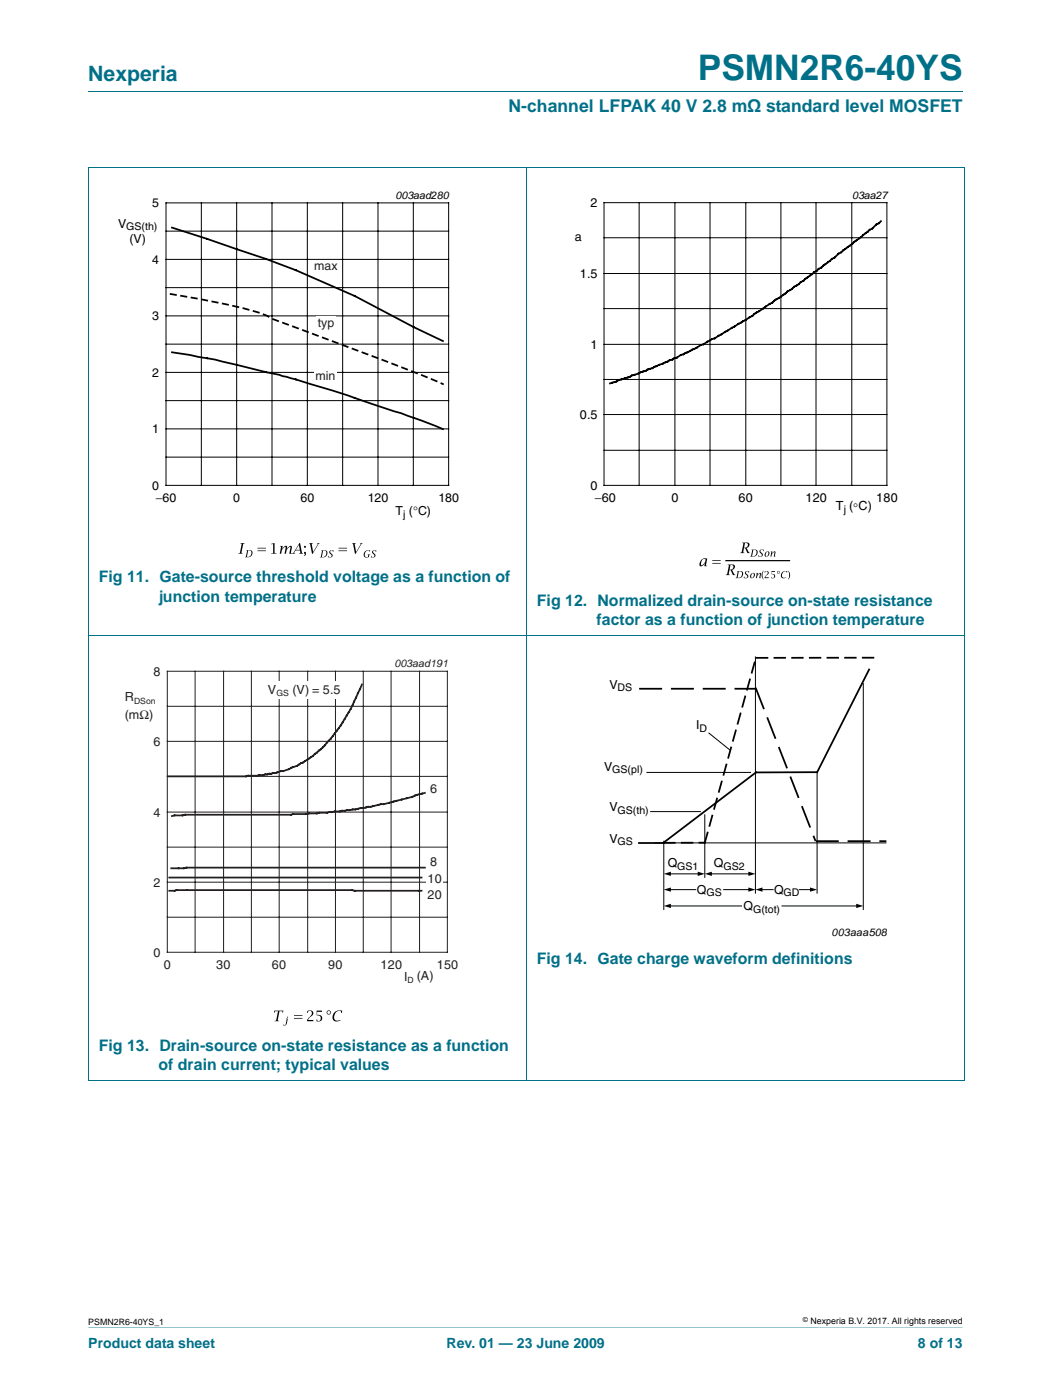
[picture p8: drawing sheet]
<svg xmlns="http://www.w3.org/2000/svg" width="210mm" height="280mm" viewBox="0 0 210 280" stroke-linecap="round" stroke-linejoin="round" font-family="sans-serif">
<path d="M17.6 265.2l174.7 .1z" fill="#007088"/>
<path d="M17.6 18.3h174.7M17.6 33.5h175M17.6 33.5v182.4M105.1 33.4v182.6M192.6 33.5v182.4M17.6 127h175M17.6 216h175" fill="none" stroke="#007088" stroke-width=".2"/>
<path d="M20.5 37.7h81.8v66.3h-81.8z" fill="none" stroke="#fff" stroke-width=".2"/>
<g fill="none" stroke="#000" stroke-width=".2">
<path d="M33.2 40.5h56.4v56.5h-56.4zM33.2 46.2h56.4M33.2 57.5h56.4M33.2 51.8h56.4M40.2 40.5v56.5M47.3 40.5v56.5M54.3 40.5v56.5M61.4 40.5v56.5M68.4 40.5v56.5M75.5 40.5v56.5M82.5 40.5v56.5M33.2 68.8h56.4"/>
<path d="M33.2 63.1h56.4M33.2 74.4h56.4M33.2 80.1h56.4M33.2 91.3h56.4M33.2 85.7h56.4"/>
</g>
<path d="M34.3 45.5l13 4.3a178.6 178.6 0 0 1 35.3 15.6l5.9 2.7M34.3 70.4l5.3 .9a49.5 49.5 0 0 1 7.7 1.6l8.5 2 11.9 3.5 12.4 4.2 8.4 3.1" fill="none" stroke="#000" stroke-width=".35"/>
<path d="M34.1 58.8l2.1 .3a127.5 127.5 0 0 1 16.2 3.6 80.1 80.1 0 0 0 10.2 4.1l18.8 7.1 7.1 2.8" fill="none" stroke="#000" stroke-width=".35" stroke-dasharray="1.1"/>
<g fill="#fff">
<path d="M62.4 52.2h5.2v2.3h-5.2z"/>
<path d="M62.4 63.6h5.2v2.3h-5.2z"/>
<path d="M63.1 63.3h3.9v3h-3.9z"/>
<path d="M62.8 74.2h4.5v2.2h-4.5z"/>
<path d="M47.6 108.4h27.6v3.1h-27.6z"/>
</g>
<g fill="#000">
<path d="M48 108.5h.9l-.3 .3-.3 1.5-.1 .2 .2 .1h-.8l.4-.3 .3-1.6zM54.1 108.7l.7-.2v1.9l.4 .2h-1.1l.4-.1 .1-.2-.1-1.6zM55.9 109.1h.6l-.2 .6 .6-.6a.38 .38 0 0 1 .4 .2 .38 .38 0 0 1 0 .4l.4-.5 .5-.1 .1 .2-.2 1.2 .2 .1h-.5l.1-1.3-.7 .6-.1 .7h-.3l.2-1.3-.7 .6-.2 .7h-.2l.2-1.3zM61.8 108.5h.7l-.2 .2 .2 1.6 1-1.6-.2-.2h.5l-1.4 2.2h-.1l-.4-1.9zM65.9 110h.7l-.1 .3a.27 .27 0 0 0-.4-.3 .27 .27 0 0 0-.1 .4 .5 .5 0 0 1 .4 .6 .5 .5 0 0 1-.5 .4l-.4-.1 .1-.2 .1 .1a.3 .3 0 0 0 .4 .1 .3 .3 0 0 0 .1-.4l-.4-.5zM70.3 108.5h.8l-.3 .2 .3 1.6 1-1.6-.2-.2h.5l-1.4 2.2h-.1l-.4-1.9zM72.9 110.2l.6-.3 .4 .1v.2h-.1a.47 .47 0 0 0-.6-.2 .47 .47 0 0 0-.3 .4 .51 .51 0 0 0-.1 .7 .51 .51 0 0 0 .7 .2v-.4l-.1-.1h.6h-.2a.64 .64 0 0 1-1 .5 .64 .64 0 0 1 .1-1.1zM74.4 110h.8l-.2 .3a.27 .27 0 0 0-.3-.3 .27 .27 0 0 0-.2 .4 .5 .5 0 0 1 .5 .6 .5 .5 0 0 1-.6 .4l-.3-.1v-.2l.1 .1a.3 .3 0 0 0 .4 .1 .3 .3 0 0 0 .1-.4l-.4-.5z"/>
<path d="M49.2 109.9h.6a.72 .72 0 0 1 .7 .8 .72 .72 0 0 1-.9 .7h-.7l.2-.3 .2-1.1zM49.6 110l-.3 1.2a.64 .64 0 0 0 .8-.4 .64 .64 0 0 0-.3-.8z"/>
<path d="M51.4 110h1.7v.1h-1.7zM51.4 109.5h1.7v.1h-1.7z"/>
<path d="M59.8 108.5h.1l.4 1.9 .2 .2h-.8l.3-.1-.1-.5h-.9l-.3 .5 .2 .1h-.6l.3-.2zM59.7 108.9l-.6 1h.8z"/>
<path d="M60.7 110.3h.4v.5l-.4 .3 .2-.4-.2-.1zM60.7 109.1h.4v.3h-.4z"/>
<path d="M64.2 110h.5a.69 .69 0 0 1 .7 .6 .69 .69 0 0 1-.6 .7l-.9 .1 .2-.3 .2-1zM64.5 110l-.2 1.2a.64 .64 0 0 0 .8-.3 .64 .64 0 0 0-.3-.9z"/>
<path d="M67.6 110h1.7v.1h-1.7zM67.6 109.5h1.7v.1h-1.7z"/>
</g>
<g fill="none" stroke="#000" stroke-width=".2">
<path d="M120.6 47.5h56.5M120.6 40.5h56.5v56.5h-56.5zM120.6 54.7h56.5M127.6 40.5v56.5M134.8 40.5v56.5M141.8 40.5v56.5M148.9 40.5v56.5M156 40.5v56.5M163 40.5v56.5M170.1 40.5v56.5M120.6 75.8h56.5M120.6 61.7h56.5"/>
<path d="M120.6 68.8h56.5M120.6 90h56.5M120.6 82.8h56.5"/>
</g>
<path d="M107.9 37.7h81.9v66.3h-81.9z" fill="none" stroke="#fff" stroke-width=".2"/>
<path d="M175.9 44.2l-5.7 4.5-2.7 2-.8 .8-4.1 2.9-2.1 1.7-6.3 4.4-5.3 3.4-6.2 3.7-.5 .2-1.7 1-.5 .1-4.8 2.6-6.2 2.6-7.2 2.5" fill="none" stroke="#000" stroke-width=".35"/>
<path d="M139.5 108.3h18.8v7.8h-18.8z" fill="#fff"/>
<g fill="#000">
<path d="M148.9 114.2h.7l-.1 .2a.27 .27 0 0 0-.4-.3 .27 .27 0 0 0-.1 .5l.1 .1a.5 .5 0 0 1 .2 .8 .5 .5 0 0 1-.8 0l.1-.3a.32 .32 0 0 0 .5 .2 .32 .32 0 0 0 0-.5l-.3-.4zM151 114.5h.4l-.1 .4 .4-.4h.2v.9l.1 .1h-.4l.1-.9-.4 .5-.1 .4h-.2l.1-.9zM151.8 109.9h.7l-.1 .2a.27 .27 0 0 0-.4-.3 .27 .27 0 0 0-.1 .5l.1 .1a.5 .5 0 0 1 .2 .8 .5 .5 0 0 1-.8 0l.1-.3a.32 .32 0 0 0 .5 .2 .32 .32 0 0 0 0-.5l-.3-.4zM152.4 114.1l.1-.1-.2 .4v.7l.2 .7a1.14 1.14 0 0 1-.1-1.7zM153.9 110.2h.4l-.1 .4 .4-.4h.2v.9l.1 .1h-.4l.1-.9-.4 .5-.1 .4h-.2l.1-.9zM156.2 114.4l.7-.3h.3v.3l-.1-.1a.37 .37 0 0 0-.3-.2 .37 .37 0 0 0-.4 .2l-.1 .2a.55 .55 0 0 0-.1 .8 .55 .55 0 0 0 .8 .1 .65 .65 0 0 1-1-.1 .65 .65 0 0 1 .2-.9zM157.4 114a1.13 1.13 0 0 1 0 1.8l.2-.9z"/>
<path d="M140 112l.5-.4h.8l-.3 1.4 .2 .1h-.5l.1-.6a.68 .68 0 0 1-1.1 .5v-.5zM140.2 111.9a1.02 1.02 0 0 0-.1 1.1l.7-.7 .1-.5-.3-.1z"/>
<path d="M142.2 112.5h1.7v.1h-1.7zM142.2 112h1.7v.1h-1.7z"/>
<path d="M145.3 112.8h.7a.54 .54 0 0 1 .8 .4l-.2 .4-.4 .3 .6 1h-.4l-.5-1h-.2l-.2 .8 .2 .2h-.8l.3-.2 .3-1.5 .1-.2zM145.9 112.9l-.2 .9a.55 .55 0 0 0 .6-.2 .55 .55 0 0 0 0-.7z"/>
<path d="M147.2 114.1l1 .1a.8 .8 0 0 1 .1 .9 .8 .8 0 0 1-.7 .4h-.7l.2-.1 .2-1zM147.5 114.2l-.2 1.2a.64 .64 0 0 0 .8-.4 .64 .64 0 0 0-.3-.8z"/>
<path d="M148.2 108.4h.7a.54 .54 0 0 1 .8 .4l-.2 .4-.4 .3 .6 1h-.4l-.5-1h-.2l-.2 .8 .2 .2h-.8l.3-.2 .3-1.5 .1-.2zM148.8 108.5l-.2 .9a.55 .55 0 0 0 .6-.2 .55 .55 0 0 0 0-.6z"/>
<path d="M150.1 109.8l1 .1a.8 .8 0 0 1 .1 .9 .8 .8 0 0 1-.7 .4h-.7l.2-.1 .2-1zM150.4 109.9l-.2 1.2a.64 .64 0 0 0 .8-.4 .64 .64 0 0 0-.3-.8z"/>
<path d="M150 114.7a.46 .46 0 0 1 .7-.1 .46 .46 0 0 1-.1 .7 .46 .46 0 0 1-.8 .1 .46 .46 0 0 1 .2-.7zM150.3 114.6l-.3 .5 .1 .3a.5 .5 0 0 0 .4-.3 .5 .5 0 0 0-.1-.6z"/>
<path d="M152.7 114.2a.47 .47 0 0 1 .8 .1 .47 .47 0 0 1-.4 .7l-.3 .4h.7v.1h-.8l.1-.3a.65 .65 0 0 0 .4-1h-.3l-.1 .2zM154.1 114.1h.7v.2h-.7v.4h.5a.47 .47 0 0 1 .1 .7 .47 .47 0 0 1-.6 .1v-.2a.29 .29 0 0 0 .3 .2 .29 .29 0 0 0 .2-.4l-.1-.3-.4-.1z"/>
<path d="M152.9 110.4a.46 .46 0 0 1 .7-.1 .46 .46 0 0 1-.1 .7 .46 .46 0 0 1-.8 .1 .46 .46 0 0 1 .2-.7zM153.1 110.3l-.2 .5 .1 .3a.5 .5 0 0 0 .4-.3 .5 .5 0 0 0-.1-.6z"/>
<path d="M155.2 114.4a.28 .28 0 0 1 .5 0 .28 .28 0 0 1-.5 0zM155.3 114.4a.2 .2 0 0 0 .4 0 .2 .2 0 0 0-.4 0z"/>
</g>
<path d="M144.9 112h12.9" fill="none" stroke="#000" stroke-width=".24"/>
<g fill="none" stroke="#231f20" stroke-width=".2">
<path d="M33.4 134.1h55.9v56.2h-55.9zM39 134.1v56.2M44.7 134.1v56.2M50.2 134.1v56.2M55.8 134.1v56.2M61.4 134.1v56.2M67 134.1v56.2M72.6 134.1v56.2M78.1 134.1v56.2M83.8 134.1v56.2M33.4 155.1h55.9M33.4 141.1h55.9"/>
<path d="M33.4 148.1h55.9M33.4 169.3h55.9M33.4 176.3h55.9M33.4 162.3h55.9M33.4 183.3h55.9"/>
</g>
<path d="M72.3 136.8a49.6 49.6 0 0 1-6.2 10.8 20.1 20.1 0 0 1-9.5 6.5h-.4a26.1 26.1 0 0 1-6.7 .9l-.4 .1h-15.4M84.8 158.4l-6.6 1.9-2.6 .5a85.2 85.2 0 0 1-13.9 1.7l-.5 .2h-2.7l-.4 .1h-21.1l-2.7 .3M33.8 175.4h50.4M33.8 178l1.5-.1 48.9 .1M84.8 173.4h-47.6l-.5 .1h-2.5" fill="none" stroke="#231f20" stroke-width=".35"/>
<g fill="#fff">
<path d="M85.7 170.8h1.9v3h-1.9z"/>
<path d="M85.2 177.3h3.3v2.9h-3.3z"/>
<path d="M85.7 156.2h1.9v2.9h-1.9z"/>
<path d="M85.2 174.1h3.3v3h-3.3z"/>
<path d="M53.3 136.2h15v3.5h-15z"/>
</g>
<path d="M20.5 131.2h81.8v66.4h-81.8z" fill="none" stroke="#fff" stroke-width=".2"/>
<path d="M54.3 201.8h14.2v3.2h-14.2z" fill="#fff"/>
<g fill="#000">
<path d="M132.6 177.8l1.4-.5v.9zM132.6 174.6l1.4-.4v.8zM139.3 174.2l1.5 .4-1.5 .4zM140.8 174.6l1.4-.4v.8zM149.5 174.2l1.4 .4-1.4 .4zM149.5 177.3l1.4 .5-1.4 .4zM150.9 177.8l1.4-.5v.9zM161.8 177.3l1.4 .5-1.4 .4zM132.6 181l1.4-.4v.8zM171 180.6l1.4 .4-1.4 .4zM54.8 201.9h1.8l-.1 .4h-.1v-.2h-.6l-.3 1.8 .2 .2h-.9l.3-.2 .4-1.8h-.5l-.1 .2h-.2zM66.8 202.3l.7-.4 .9 .1-.1 .4h-.2a.27 .27 0 0 0 0-.4 .27 .27 0 0 0-.4 0 1.09 1.09 0 0 0-.9 .8 1.09 1.09 0 0 0 .4 1.1l.8-.1a.95 .95 0 0 1-1.4 .1 .95 .95 0 0 1 0-1.4z"/>
<path d="M57.1 203.5h.4l-.3 1.2-.2 .2h-.4l.1-.2 .2 .2 .1-.2 .3-1.1zM57.4 203.2h.2l-.1 .1h-.2z"/>
<path d="M58.7 203.4h1.7v.2h-1.7zM58.7 202.9h1.7v.1h-1.7z"/>
<path d="M61.4 202a.7 .7 0 0 1 1.1 .2 .7 .7 0 0 1-.5 1l-.5 .6h1.1v.3h-1.3l.2-.6a1.19 1.19 0 0 0 .7-1.4l-.5-.1-.2 .4h-.1zM63.2 201.9h1.1v.3h-1v.6a.72 .72 0 0 1 .9 .2 .72 .72 0 0 1 0 .9l-.4 .2h-.6v-.4h.2a.39 .39 0 0 0 .5 .3 .39 .39 0 0 0 .2-.5l-.2-.5-.7-.1z"/>
<path d="M65.2 202.3a.45 .45 0 0 1 .9 0 .45 .45 0 0 1-.9 0zM65.4 202.3a.3 .3 0 0 0 .6 0 .3 .3 0 0 0-.6 0z"/>
</g>
<path d="M173.6 133.8l-10.4 20.5-12.2 .1-18.4 13.9M127.6 168.5h5" fill="none" stroke="#000" stroke-width=".35"/>
<g fill="none" stroke="#000" stroke-width=".2">
<path d="M150.9 131.3v47.2M172.4 136.6v45.1M129.2 154.4h20.7M141.6 146.5l4.2 3.4M163.2 154.2v24.3M129.9 162.2h10M130.8 168.4h46.1M132.6 168.1v13.6M133.7 177.8h5.2M133.7 174.6h5.9M140.8 162.8v12.5M141.9 174.6h7.8"/>
<path d="M144.5 177.8h5.2M152 177.8h2.4M159.7 177.8h2.4M133.7 181h14.4M156.2 181h15.1"/>
</g>
<path d="M127.8 137.6h22.9M151 137.6l11.8 30.3M163.1 168.1h13.7" fill="none" stroke="#000" stroke-width=".35" stroke-dasharray="4.2 2.1"/>
<path d="M151.1 131.5l24.6-.1M132.6 168.4h8.1M140.8 168.4l10.1-36.9" fill="none" stroke="#000" stroke-width=".35" stroke-dasharray="2.1 1.4"/>
<text font-size="7" fill="#007088" x="139.4" y="16">PSMN2R6-40YS</text>
<text font-size="4.2" fill="#007088" x="17.6" y="16.2">Nexperia</text>
<text font-size="3.5" fill="#007088" x="101.6" y="22.4">N-channel LFPAK 40 V 2.8 mΩ standard level MOSFET</text>
<g font-size="3.2" fill="#007088">
<text x="19.7" y="116.4">Fig 11. Gate-source threshold voltage as a function of</text>
<text x="31.7" y="120.3">junction temperature</text>
<text x="107.2" y="121">Fig 12. Normalized drain-source on-state resistance</text>
<text x="119.1" y="124.9">factor as a function of junction temperature</text>
<text x="107.2" y="192.5">Fig 14. Gate charge waveform definitions</text>
<text x="19.7" y="210">Fig 13. Drain-source on-state resistance as a function</text>
<text x="31.7" y="213.9">of drain current; typical values</text>
</g>
<g font-size="2.8" fill="#007088">
<text x="17.6" y="269.3">Product data sheet</text>
<text x="89.2" y="269.3">Rev. 01 — 23 June 2009</text>
<text x="183.3" y="269.3">8 of 13</text>
</g>
<g font-size="2.5">
<text x="30.4" y="41.4">5</text>
<text x="117.9" y="41.4">2</text>
<text x="23.6" y="45.5">V</text>
<text x="25.9" y="48.5">(V)</text>
<text x="30.4" y="52.7">4</text>
<text x="114.8" y="48.1">a</text>
<text x="115.8" y="55.5">1.5</text>
<text x="30.4" y="64">3</text>
<text x="117.9" y="69.7">1</text>
<text x="30.4" y="75.3">2</text>
<text x="115.8" y="83.7">0.5</text>
<text x="30.4" y="86.5">1</text>
<text x="30.4" y="97.8">0</text>
<text x="31.1" y="100.4">−60</text>
<text x="46.6" y="100.4">0</text>
<text x="60" y="100.4">60</text>
<text x="73.4" y="100.4">120</text>
<text x="87.5" y="100.4">180</text>
<text x="117.9" y="97.9">0</text>
<text x="118.8" y="100.4">−60</text>
<text x="134.1" y="100.4">0</text>
<text x="147.5" y="100.4">60</text>
<text x="160.9" y="100.4">120</text>
<text x="166.9" y="102">T (°C)</text>
<text x="175" y="100.4">180</text>
<text x="79" y="102.9">T (°C)</text>
<text x="121.7" y="137.6">V</text>
<text x="139" y="145.7">I</text>
<text x="120.6" y="154">V</text>
<text x="121.7" y="162.1">V</text>
<text x="121.7" y="168.5">V</text>
<text x="133.3" y="173.3">Q</text>
<text x="142.6" y="173.3">Q</text>
<text x="139.2" y="178.6">Q</text>
<text x="154.6" y="178.6">Q</text>
<text x="148.5" y="181.8">Q</text>
</g>
<g font-size="2.5" fill="#231f20">
<text x="62.8" y="53.9">max</text>
<text x="63.5" y="65.4">typ</text>
<text x="63" y="76">min</text>
<text x="30.7" y="135">8</text>
<text x="25" y="140.2">R</text>
<text x="25" y="143.7">(mΩ)</text>
<text x="53.5" y="138.7">V</text>
<text x="58.4" y="138.7">(V) = 5.5</text>
<text x="30.7" y="149">6</text>
<text x="85.9" y="158.4">6</text>
<text x="30.7" y="163.2">4</text>
<text x="85.9" y="173.1">8</text>
<text x="30.7" y="177.2">2</text>
<text x="85.4" y="179.5">20</text>
<text x="85.4" y="176.4">10</text>
<text x="30.7" y="191.2">0</text>
<text x="32.8" y="193.7">0</text>
<text x="43.2" y="193.7">30</text>
<text x="54.3" y="193.7">60</text>
<text x="65.5" y="193.7">90</text>
<text x="76" y="193.7">120</text>
<text x="80.7" y="195.9">I</text>
<text x="83.3" y="195.9">(A)</text>
<text x="87.2" y="193.7">150</text>
</g>
<g font-size="2.1">
<text x="79" y="39.7">003aad280</text>
<text x="170.2" y="39.7">03aa27</text>
<text x="25.2" y="46">GS(th)</text>
<text x="80.5" y="103.4">j</text>
<text x="168.5" y="102.4">j</text>
<text x="123.3" y="138.1">DS</text>
<text x="139.7" y="146.2">D</text>
<text x="122.3" y="154.5">GS(pl)</text>
<text x="123.3" y="162.6">GS(th)</text>
<text x="123.3" y="168.9">GS</text>
<text x="135.3" y="173.8">GS1</text>
<text x="144.5" y="173.8">GS2</text>
<text x="141.1" y="179.1">GS</text>
<text x="156.5" y="179.1">GD</text>
<text x="150.4" y="182.3">G(tot)</text>
<text x="166.1" y="187.1">003aaa508</text>
</g>
<text font-size="2.1" fill="#231f20" x="78.8" y="133.2">003aad191</text>
<g font-size="1.8">
<text x="17.6" y="264.7">PSMN2R6-40YS_1</text>
<text x="161.9" y="264.5">Nexperia B.V. 2017. All rights reserved</text>
</g>
<g font-size="1.7" fill="#231f20">
<text x="26.8" y="140.6">DSon</text>
<text x="55.2" y="139.2">GS</text>
<text x="81.4" y="196.4">D</text>
</g>
<text font-size="1.4" x="160.4" y="264.1">©</text>
</svg>
